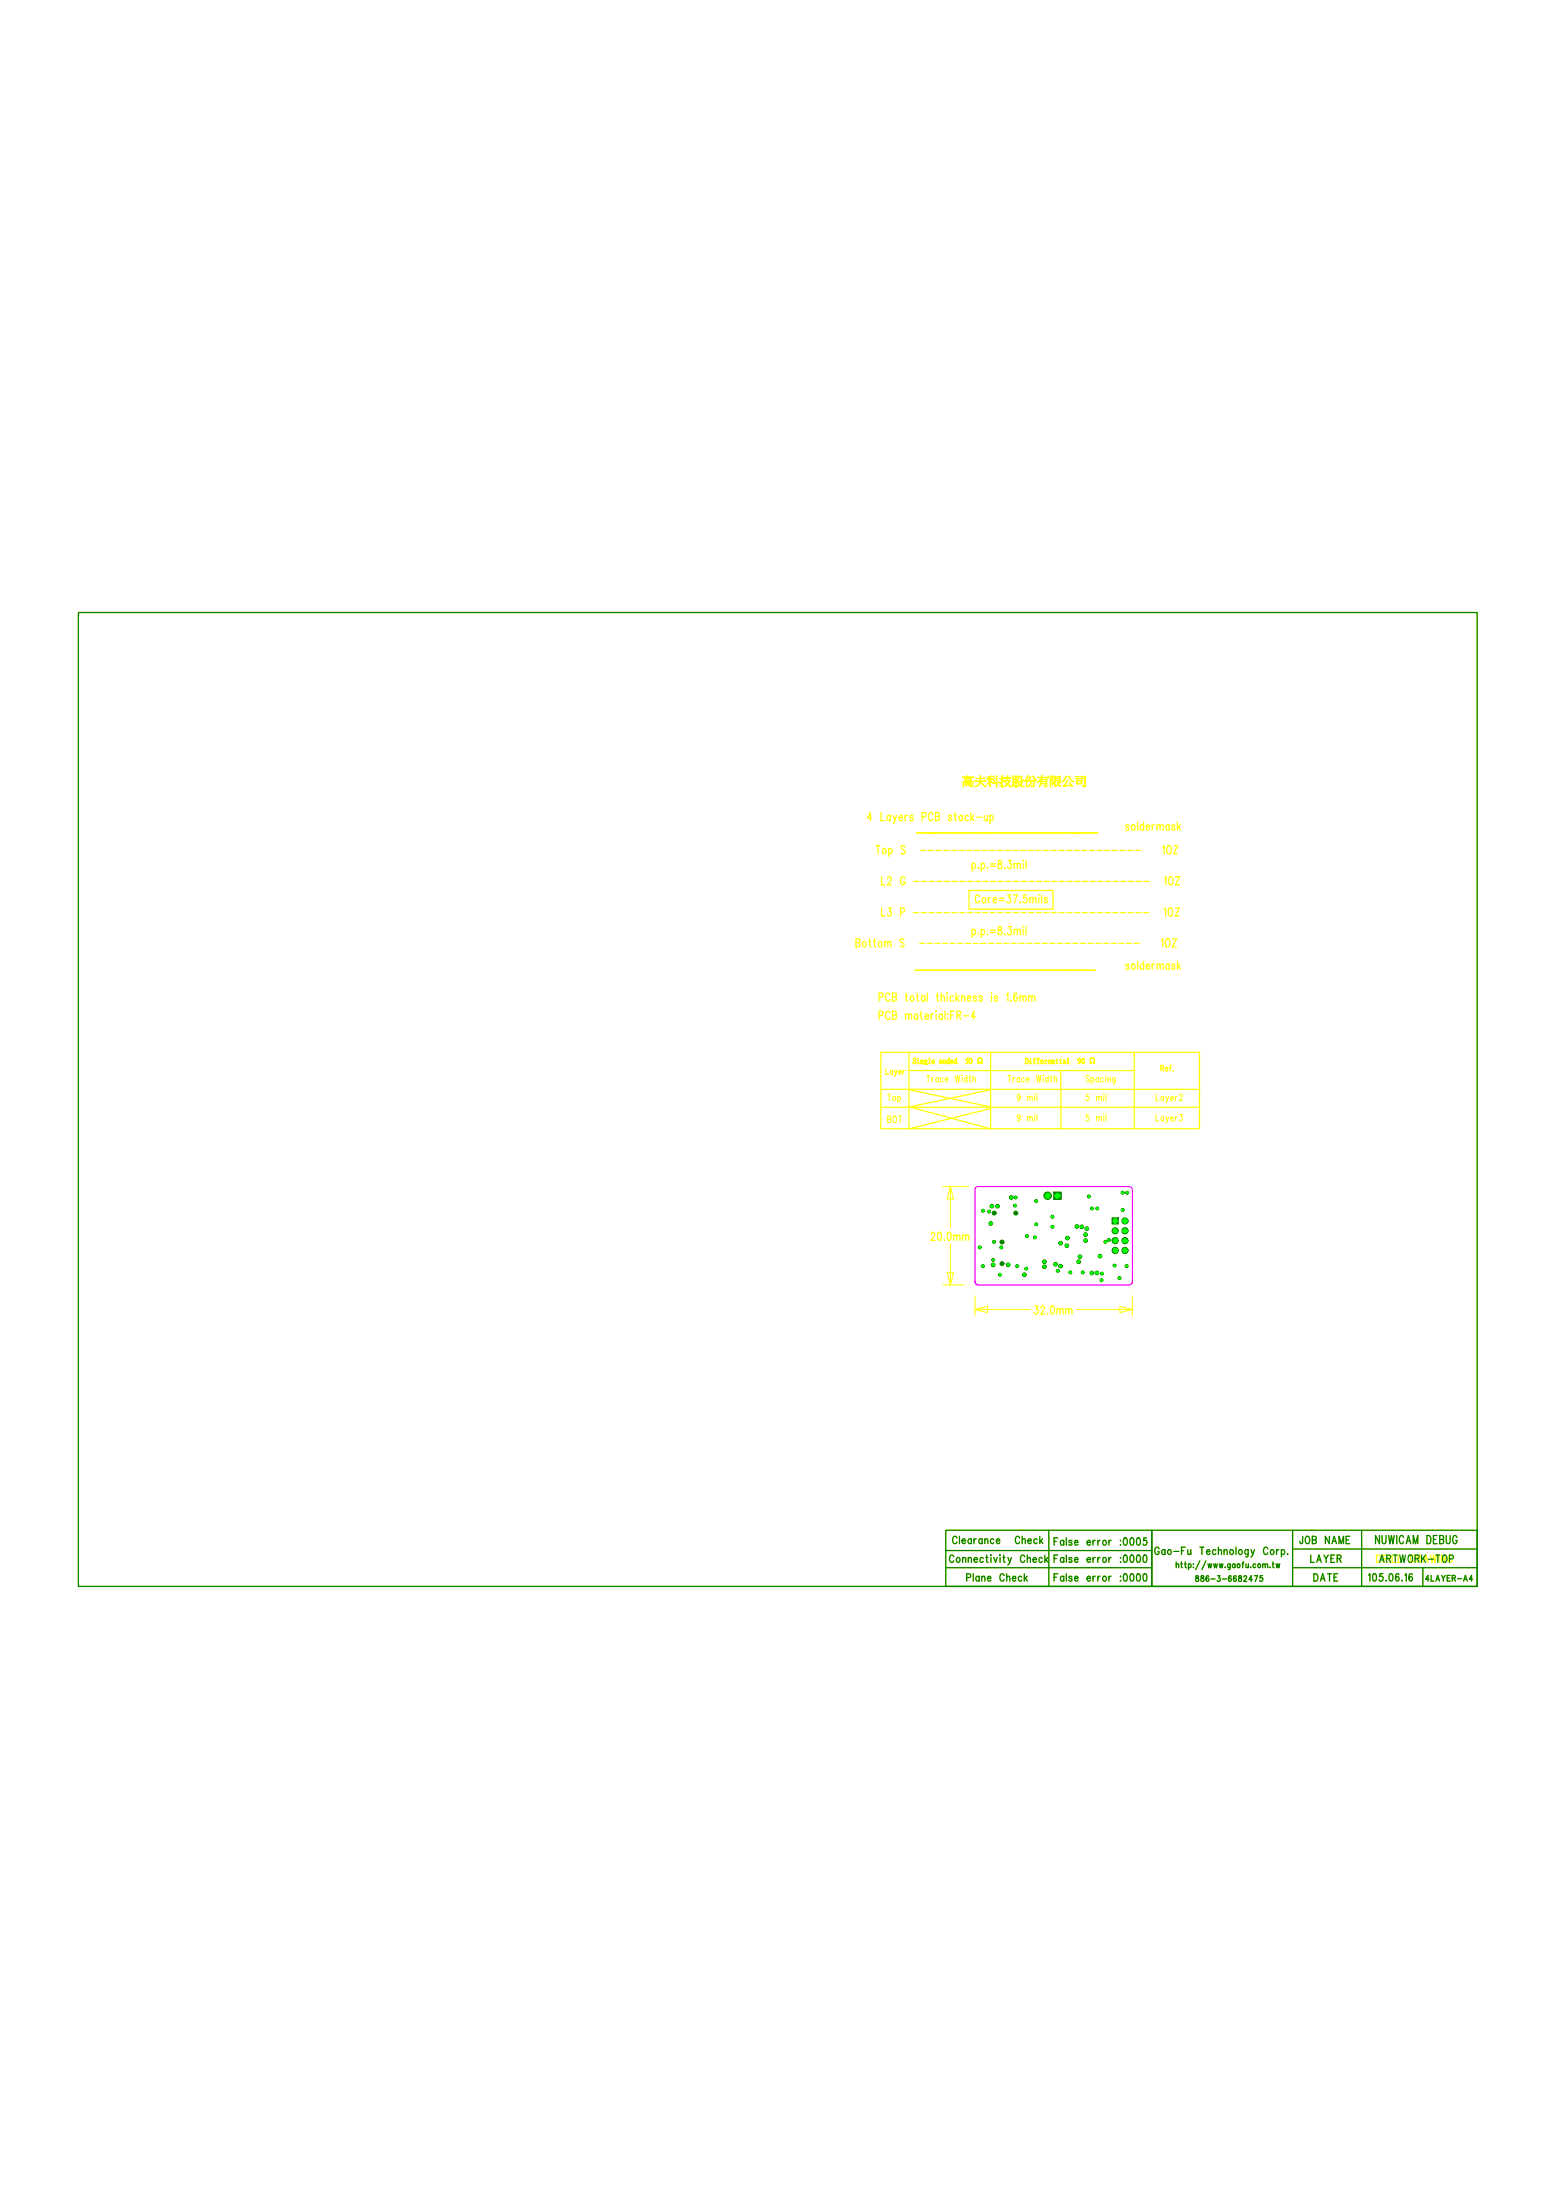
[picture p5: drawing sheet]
<svg xmlns="http://www.w3.org/2000/svg" width="210mm" height="297mm" viewBox="0 0 210 297" stroke-linecap="round" stroke-linejoin="round" font-family="sans-serif">
<path d="M131.7 160.4l.3-.2 20.6 .1 .3 .3-.1 12.7-.4 .2-20.6-.1-.2-.3z" fill="none" stroke="#f0f" stroke-width=".17"/>
<g fill="none" stroke="#ff0" stroke-width=".17">
<path d="M10.6 82.7h188.8v131.5h-188.8zM125.3 114.8h.7M152.2 114.8h.7M153.3 114.8h.7M153.4 119h.7M126.2 127.4h.7M130.8 120.2h11.3v2.6h-11.3zM153.1 127.4h.7M153.3 123.2h.7M119 147.1h43M119 149.5h42.9M119 152.4h42.9"/>
<path d="M122.7 142.1v10.2M122.8 144.5h30.3M122.8 147.1l10.9 2.4M133.7 142.1v10.3l-10.9-2.9 10.9-2.4M133.7 149.7l-10.9 2.7M143.2 144.6v7.8M153.1 142.1v10.2M161.9 152.3v-10.2h-43v10.3M127.7 206.6h27.8v7.6h-27.8zM127.7 209.4h27.8M127.7 211.7h27.8M141.6 206.6v7.6"/>
<path d="M155.5 206.6h43.9v7.6h-43.9zM159.5 208.9h.5M162 208.9h.5M174.5 211.7h24.9M174.5 209.1h24.9M174.5 206.7v7.5M183.8 206.7v7.4M192.1 211.7v2.4"/>
</g>
<g fill="none" stroke="#ff0" stroke-width=".13">
<path d="M127.3 160.2h3.5M127.3 173.5h2.8M127.9 171.8h.8l-.4 1.7zM128.3 160.2l.4 1.7h-.8zM128.3 160.2v5.5M128.3 168v5.5M131.6 176.8l1.7-.4v.8zM131.6 175v2.6M131.6 176.8h7.5M145.4 176.8h7.5M151.2 176.4l1.7 .4-1.7 .4zM152.9 175v2.6"/>
<path d="M152.9 174.1h.1"/>
</g>
<g fill="#ff0" stroke="#ff0" stroke-width=".13">
<path d="M123.5 131h.8h-.8zM124.3 131h.8h-.8zM125.2 131h.8h-.8zM126 131h.8h-.8zM126.9 131h.8h-.8zM127.7 131h.8h-.8zM128.5 131h.9h-.9zM129.4 131h.8h-.8zM130.2 131h.8h-.8zM131.1 131h.8h-.8zM131.9 131h.8h-.8zM132.8 131h.8h-.8zM133.6 131h.8h-.8zM134.4 131h.9h-.9zM135.3 131h.8h-.8zM136.1 131h.8h-.8zM137 131h.8h-.8zM137.8 131h.8h-.8zM138.7 131h.8h-.8zM139.5 131h.8h-.8zM140.3 131h.9h-.9zM141.2 131h.8h-.8zM142 131h.8h-.8zM142.9 131h.8h-.8zM143.7 131h.8h-.8zM144.6 131h.8h-.8zM145.4 131h.8h-.8zM146.2 131h.9h-.9zM147.1 131h.8h-.8z"/>
<path d="M123.7 112.4h.8v.1h-.8zM124.6 112.4h.8v.1h-.8zM125.4 112.4h.8v.1h-.8zM126.3 112.4h.8v.1h-.8zM127.1 112.4h.8v.1h-.8zM128 112.4h.8v.1h-.8zM128.8 112.4h.8v.1h-.8zM129.6 112.4h.8v.1h-.8zM130.5 112.4h.8v.1h-.8zM131.3 112.4h.8v.1h-.8zM132.2 112.4h.8v.1h-.8zM133 112.4h.8v.1h-.8zM133.9 112.4h.8v.1h-.8zM134.7 112.4h.8v.1h-.8zM135.5 112.4h.8v.1h-.8zM136.4 112.4h.8v.1h-.8zM137.2 112.4h.8v.1h-.8zM138.1 112.4h.8v.1h-.8zM138.9 112.4h.8v.1h-.8zM139.8 112.4h.8v.1h-.8zM140.6 112.4h.8v.1h-.8zM141.4 112.4h.8v.1h-.8zM142.3 112.4h.8v.1h-.8zM143.1 112.4h.8v.1h-.8zM144 112.4h.8v.1h-.8zM144.8 112.4h.8v.1h-.8zM145.7 112.4h.8v.1h-.8zM146.5 112.4h.8v.1h-.8zM147.3 112.4h.9v.1h-.9z"/>
<path d="M129.9 104.9h.8l-.1-.2 .1 .2h.5l.1-.1 .1 .1zM130.3 105h.7l.1 .4h-.8zM130.3 105.1v.2h.7v-.2zM130 105.5h1.3h.1l-.1 .7-.1 .1-.2-.1 .2-.1v-.5h-1.1l-.1 .7zM130.4 105.7h.5l.1 .1v.2l-.6 .1zM130.4 105.8v.2h.5v-.2zM131.7 105l.6 .1v-.4l.1 .1v.3h.4l.1-.1 .1 .1h-.6v.3h.5l.1-.1 .1 .2h-.7a1.14 1.14 0 0 0 .7 .7h-.1l-.2-.1-.4-.6a.96 .96 0 0 1-.8 .7l.5-.3 .2-.4-.7-.1h.7v-.3h-.6zM133.3 104.9l.5-.2 .1 .1-.2 .1v.3l.2-.1 .1 .1h-.3v.2l.2 .2-.2-.2-.1 .9v-.9l-.4 .5 .4-.7-.4-.1 .4 .1v-.3zM134.1 104.9l.2 .2zM134 105.3l.3 .2zM134.5 104.7l.2 .1h-.1v.9l.1-.1 .2 .1h-.3l-.1 .6v-.6h-.5h.5zM135.2 104.7l.2 .1h-.1v.3l.1-.1 .2 .1-.3 .1v.3l.2-.1-.2 .2v.5l-.2 .2-.1-.2h.2v-.5l-.2 .2-.1-.2h.3v-.4h-.2l-.1-.1h.3zM135.5 105h.4v-.3l.2 .1h-.1v.2l.4-.1 .1 .1-.5 .1v.3h.4l-.4 .5 .5 .3-.1 .1-.4-.3-.7 .2 .6-.3-.3-.5h.3v-.3zM135.7 105.4l.3 .5 .2-.5zM136.7 104.8l.4-.1 .1 .1v1.3l-.2 .2-.1-.2h.2v-.6l-.2 .2-.1-.1-.1 .6zM136.8 105.2v.4l.3-.1v-.2zM136.8 104.9v.2l.3 .1v-.3zM137.4 104.8h.1h.4l.1 .1-.1 .4h.3a.24 .24 0 0 1-.4-.1v-.3h-.3v.3l-.3 .2 .2-.2zM137.3 105.5h.7l.1 .1-.4 .4 .5 .2-.1 .1-.4-.3-.5 .3 .4-.3zM137.4 105.6l.3 .4 .2-.4zM138.7 104.7l.1 .1-.2 .4v1.1l-.1-1-.2 .2zM139 104.9l.2 .1-.5 .5zM139.3 104.8h.3a.41 .41 0 0 0 .3 .5l-.1 .1zM138.9 105.4h.7h.1v.3a.35 .35 0 0 1-.3 .6l-.2-.1 .3-.1 .1-.6h-.4l-.2 .5-.3 .2a.74 .74 0 0 0 .4-.7zM140 104.9l.6 .1v-.3l.2 .1-.2 .2h.8l.1-.1 .1 .1h-1l-.1 .2h.8h.1l-.1 1-.1 .1-.3-.1 .3-.1v-.3h-.7l-.2 .5 .1-1-.4 .4 .5-.7zM140.5 105.6v.2h.7v-.2zM140.5 105.3v.2h.7v-.2zM141.8 104.7h.4l.1 .1-.3 .5a.34 .34 0 0 1 .2 .3 .34 .34 0 0 1-.1 .3l-.2-.1h.2l-.1-.5 .1-.4h-.3v1.4zM142.4 104.9v.2h.6v-.2zM142.4 105.1v.3h.6v-.3zM142.3 104.8h.1h.6h.1v.6h-.7v.7l.4-.1-.4 .3zM142.7 105.5l.1 .3 .3-.3 .1 .1-.3 .2 .4 .4h-.1l-.3-.2zM144.2 104.8h.1h.1a.57 .57 0 0 0 .6 .7l-.1 .1-.2-.1-.4-.6zM143.8 104.8l.2 .1-.6 .7zM144 105.3l.2 .1-.6 .7 1-.1-.2-.3a.46 .46 0 0 1 .3 .5l-.1-.2-1 .2-.1-.1zM145.1 104.8h1.4v1.3a.27 .27 0 0 1-.4 0h.3v-1.2zM145.2 105.1h.8l.1-.1 .1 .1zM145.3 105.3h.8v.5l-.7 .1zM145.4 105.4v.4h.6v-.4z"/>
<path d="M123.3 142.9h.3v.2a.15 .15 0 0 0-.1-.2 .15 .15 0 0 0-.2 .2l.3 .2a.21 .21 0 0 1 0 .3 .21 .21 0 0 1-.3 0l-.1-.2a.19 .19 0 0 0 .2 .2 .19 .19 0 0 0 .2-.1v-.1a.33 .33 0 0 1-.3-.5zM123.9 142.9l.1 .1zM123.8 143.2l.2-.1v.4l.1 .1h-.3l.1-.1zM124.2 143.2l.1-.1v.1a.13 .13 0 0 1 .2-.1 .13 .13 0 0 1 .1 .2l.1 .3h-.2v-.3v-.1l-.2 .1 .1 .3h-.2l.1-.1zM124.8 143.2h.4h-.1a.19 .19 0 0 1 0 .2 .19 .19 0 0 1-.2 .1l.2 .1v.1a.22 .22 0 0 1-.3 0l.1-.3-.1-.1zM124.8 143.3a.13 .13 0 0 0 .2 0 .13 .13 0 0 0-.2 0zM124.8 143.6l.3 .1zM125.3 142.9h.2v.7h.1h-.3l.1-.1v-.5zM125.9 143.2l.1-.1 .1 .2h-.3v.1a.17 .17 0 0 0 .2 .2 .17 .17 0 0 0 .2-.2 .2 .2 0 0 1-.3 .2 .2 .2 0 0 1-.1-.2zM125.9 143.2l-.1 .1h.3l-.1-.1zM126.9 143.2l.1-.1 .2 .2h-.4l.1 .1a.17 .17 0 0 0 .1 .2 .17 .17 0 0 0 .2-.2 .2 .2 0 0 1-.2 .2 .2 .2 0 0 1-.2-.2zM126.9 143.2l-.1 .1h.3l-.1-.1zM127.3 143.2l.1-.1v.1a.13 .13 0 0 1 .1-.1 .13 .13 0 0 1 .1 .2l.1 .3h-.2l.1-.3-.1-.1-.1 .1 .1 .3h-.2v-.1zM128 142.9h.1l.1 .7h-.1v-.1a.22 .22 0 0 1-.3 0 .22 .22 0 0 1 0-.3 .22 .22 0 0 1 .3 0zM127.9 143.2l-.1 .3 .2 .1 .1-.1v-.3zM128.4 143.2l.2-.1 .1 .2h-.3v.1a.17 .17 0 0 0 .1 .2 .17 .17 0 0 0 .2-.2 .2 .2 0 0 1-.2 .2 .2 .2 0 0 1-.2-.2zM128.4 143.2v.1h.2l-.1-.1zM129 142.9h.2v.7h-.1v-.1a.22 .22 0 0 1-.3 0 .22 .22 0 0 1 0-.3 .22 .22 0 0 1 .3 0zM128.9 143.2v.3l.1 .1 .1-.1v-.3zM130.5 142.9h.2v.1h-.2l-.1 .1a.26 .26 0 0 1 .3 .3 .26 .26 0 0 1-.4 .2 .23 .23 0 0 0 .4-.2 .23 .23 0 0 0-.3-.2zM130.9 143v-.1a.24 .24 0 0 1 .3 .1 .24 .24 0 0 1 0 .3 .24 .24 0 0 1 0 .2 .24 .24 0 0 1-.3 .1l-.1-.3zM131 142.9l-.1 .1a.37 .37 0 0 0 .2 .6v-.1a.37 .37 0 0 0-.1-.6zM132 143a.37 .37 0 0 1 .6 0 .37 .37 0 0 1-.2 .5l.2-.1v.2h-.2a.43 .43 0 0 0 0-.7 .3 .3 0 0 0-.4 .2 .3 .3 0 0 0 .1 .3l.1 .2h-.2v-.2v.1h.2l-.2-.3z"/>
<path d="M138.4 142.9h.2a.37 .37 0 0 1 .3 .4 .37 .37 0 0 1-.3 .3h-.2v-.1v-.5zM138.5 142.9v.7a.33 .33 0 0 0 .3-.4 .33 .33 0 0 0-.3-.3zM139.1 142.9v.1zM139 143.2l.1-.1v.4l.1 .1h-.2l.1-.1zM139.6 142.9h.2l-.2 .1v.1h.2l-.2 .1v.3l.1 .1h-.2l.1-.1v-.3l-.1-.1h.1zM140.1 142.9h.2l-.2 .1v.1h.2l-.2 .1v.3l.1 .1h-.2l.1-.1v-.3l-.1-.1h.1zM140.5 143.2l.2-.1 .1 .2h-.3v.1a.17 .17 0 0 0 .2 .2 .17 .17 0 0 0 .1-.2 .2 .2 0 0 1-.2 .2 .2 .2 0 0 1-.2-.2zM140.6 143.2l-.1 .1h.2v-.1zM141 143.2l.1-.1v.1l.2-.1-.2 .2 .1 .3h-.2l.1-.1zM141.5 143.2l.2-.1 .1 .2h-.3v.1a.17 .17 0 0 0 .2 .2 .17 .17 0 0 0 .1-.2 .2 .2 0 0 1-.2 .2 .2 .2 0 0 1-.1-.2zM141.6 143.2l-.1 .1h.3l-.1-.1zM141.9 143.2l.1-.1v.1a.13 .13 0 0 1 .2-.1 .13 .13 0 0 1 .1 .2l.1 .3h-.2v-.3v-.1l-.2 .1 .1 .3h-.2l.1-.1zM142.6 143l.1 .1h.1l-.1 .1v.3h.1l-.1 .1-.1-.4h-.1zM143.1 142.9l.1 .1zM143 143.2l.2-.1v.4l.1 .1h-.3l.1-.1zM143.5 143.2h.3l.1 .4h-.1l-.1-.1a.13 .13 0 0 1-.1 .1 .13 .13 0 0 1-.1-.2l.2-.1v-.2l-.2 .2zM143.6 143.4v.1h.1v-.2zM144.1 142.9h.1v.7h.1h-.2v-.1v-.5zM145.5 143l.1-.1a.38 .38 0 0 1 .3 .4 .38 .38 0 0 1-.4 .3l.3-.3a.22 .22 0 0 1-.3 0 .22 .22 0 0 1 0-.3zM145.5 143.1a.2 .2 0 0 0 .4 0 .2 .2 0 0 0-.4 0zM146.1 143v-.1a.24 .24 0 0 1 .3 .1 .24 .24 0 0 1 0 .3 .24 .24 0 0 1 0 .2 .24 .24 0 0 1-.3 .1l-.1-.3zM146.1 142.9v.1a.37 .37 0 0 0 .1 .6l.1-.1a.37 .37 0 0 0-.1-.6zM147.2 143a.37 .37 0 0 1 .6 0 .37 .37 0 0 1-.2 .5l.2-.1v.2h-.2a.43 .43 0 0 0-.1-.7 .3 .3 0 0 0-.3 .2 .3 .3 0 0 0 .1 .3l.1 .2h-.2v-.2v.1h.1l-.2-.3z"/>
</g>
<g fill="none" stroke="#008000" stroke-width=".17">
<path d="M10.6 82.7h188.8v131.5h-188.8zM127.7 206.6h27.8v7.6h-27.8zM127.7 209.4h27.8M127.7 211.7h27.8M141.6 206.6v7.6M155.5 206.6h43.9v7.6h-43.9zM159.5 208.9h.5M162 208.9h.5M174.5 211.7h24.9M174.5 209.1h24.9M174.5 206.7v7.5M183.8 206.7v7.4"/>
<path d="M192.1 211.7v2.4"/>
</g>
<g fill="#008000" stroke="#008000" stroke-width=".13">
<path d="M142.2 160.9h1v1.1h-1z"/>
<path d="M150.1 164.4h.8v.9h-.8z"/>
<circle cx="148.1" cy="171.9" r=".25"/>
<circle cx="142.8" cy="171.6" r=".2"/>
<circle cx="146.2" cy="171.8" r=".2"/>
<circle cx="146" cy="165.6" r=".25"/>
<circle cx="144.5" cy="171.8" r=".2"/>
<circle cx="145.4" cy="165.6" r=".25"/>
<circle cx="147.4" cy="171.9" r=".25"/>
<circle cx="146.5" cy="166.7" r=".25"/>
<circle cx="142.5" cy="170.7" r=".25"/>
<circle cx="135.2" cy="168.4" r=".2"/>
<circle cx="142.1" cy="165.6" r=".2"/>
<circle cx="143.2" cy="167.9" r=".25"/>
<circle cx="146.5" cy="167.5" r=".25"/>
<circle cx="146.7" cy="165.9" r=".25"/>
<circle cx="143.1" cy="171" r=".25"/>
<circle cx="148.8" cy="172" r=".2"/>
<circle cx="151.1" cy="172.6" r=".2"/>
<circle cx="148.7" cy="172.8" r=".2"/>
<circle cx="147" cy="161.5" r=".2"/>
<circle cx="147.4" cy="163.2" r=".2"/>
<circle cx="142.1" cy="164.3" r=".2"/>
<circle cx="152.1" cy="161" r=".2"/>
<circle cx="151.5" cy="161" r=".2"/>
<circle cx="134.2" cy="163.8" r=".27"/>
<circle cx="137.1" cy="163.8" r=".27"/>
<circle cx="141.4" cy="161.4" r=".51"/>
<circle cx="135.3" cy="167.7" r=".27"/>
<circle cx="135.3" cy="170.6" r=".27"/>
<circle cx="151.9" cy="164.9" r=".42"/>
<circle cx="150.5" cy="166.2" r=".42"/>
<circle cx="151.9" cy="166.2" r=".42"/>
<circle cx="150.5" cy="167.5" r=".42"/>
<circle cx="151.9" cy="167.5" r=".42"/>
<circle cx="150.5" cy="168.8" r=".42"/>
<circle cx="151.9" cy="168.8" r=".42"/>
</g>
<g fill="#0f0" stroke="#0f0" stroke-width=".13">
<circle cx="148.1" cy="171.9" r=".16"/>
<circle cx="142.8" cy="171.6" r=".13"/>
<circle cx="146.2" cy="171.8" r=".13"/>
<circle cx="146" cy="165.6" r=".16"/>
<circle cx="144.5" cy="171.8" r=".13"/>
<circle cx="145.4" cy="165.6" r=".16"/>
<circle cx="147.4" cy="171.9" r=".16"/>
<circle cx="146.5" cy="166.7" r=".16"/>
<circle cx="142.5" cy="170.7" r=".16"/>
<circle cx="135.2" cy="168.4" r=".13"/>
<circle cx="142.1" cy="165.6" r=".13"/>
<circle cx="143.2" cy="167.9" r=".16"/>
<circle cx="146.5" cy="167.5" r=".16"/>
<circle cx="146.7" cy="165.9" r=".16"/>
<circle cx="143.1" cy="171" r=".16"/>
<circle cx="148.8" cy="172" r=".13"/>
<circle cx="151.1" cy="172.6" r=".13"/>
<circle cx="148.7" cy="172.8" r=".13"/>
<circle cx="133.5" cy="163.6" r=".13"/>
<circle cx="147" cy="161.5" r=".13"/>
<circle cx="147.4" cy="163.2" r=".13"/>
<circle cx="139.9" cy="162.2" r=".13"/>
<circle cx="142.1" cy="164.3" r=".13"/>
<circle cx="152.1" cy="161" r=".13"/>
<circle cx="151.5" cy="161" r=".13"/>
<circle cx="142.7" cy="161.4" r=".34"/>
<circle cx="141.4" cy="161.4" r=".34"/>
<circle cx="150.5" cy="164.9" r=".3"/>
<circle cx="151.9" cy="164.9" r=".3"/>
<circle cx="150.5" cy="166.2" r=".3"/>
<circle cx="151.9" cy="166.2" r=".3"/>
<circle cx="150.5" cy="167.5" r=".3"/>
<circle cx="151.9" cy="167.5" r=".3"/>
<circle cx="150.5" cy="168.8" r=".3"/>
<circle cx="151.9" cy="168.8" r=".3"/>
</g>
<text font-size="7.3" fill="#008000" x="132" y="166.4">CON2</text>
<text font-size="7.2" fill="#0f0" x="131.6" y="171.8">CON4</text>
<text font-size="6.4" fill="#0f0" x="149.8" y="169.2">CON3</text>
<g font-size="2" fill="#0f0">
<text x="141.7" y="170.1">C6C5R5</text>
<text x="144.3" y="168">C7</text>
</g>
<text font-size="1.8" fill="#0f0" x="133.1" y="172.7">D2</text>
<g font-size="1.7" fill="#ff0">
<text x="117.1" y="110.8">4 Layers PCB stack-up</text>
<text x="147.3" y="112.1">soldermask</text>
<text x="118.2" y="115.3">Top S</text>
<text x="119" y="119.5">L2 G -------------------------------</text>
<text x="126.2" y="115.3">-----------------------------</text>
<text x="131.2" y="117.3">p.p.=8.3mil</text>
<text x="154.4" y="115.3">1OZ</text>
<text x="154.4" y="119.5">1OZ</text>
<text x="119" y="123.7">L3 P -------------------------------</text>
<text x="131.6" y="121.9">Core=37.5mils</text>
<text x="154.4" y="123.7">1OZ</text>
<text x="115.5" y="127.9">Bottom S</text>
<text x="126.9" y="127.9">-----------------------------</text>
<text x="131.2" y="126.2">p.p.=8.3mil</text>
<text x="147.3" y="130.9">soldermask</text>
<text x="154.3" y="127.9">1OZ</text>
<text x="118.7" y="135.2">PCB total thickness is 1.6mm</text>
<text x="118.7" y="137.6">PCB material:FR-4</text>
<text x="125.7" y="167.5">20.0mm</text>
<text x="139.6" y="177.4">32.0mm</text>
</g>
<g font-size="1.7" fill="#008000">
<text x="128.5" y="208.5">Clearance Check</text>
<text x="142.2" y="208.7">False error :0005</text>
<text x="155.8" y="210">Gao-Fu Technology Corp.</text>
<text x="175.4" y="208.5">JOB NAME</text>
<text x="185.7" y="208.4">NUWICAM DEBUG</text>
<text x="128.1" y="211">Connectivity Check</text>
<text x="130.4" y="213.6">Plane Check</text>
<text x="142.2" y="213.6">False error :0000</text>
<text x="142.2" y="211">False error :0000</text>
<text x="176.9" y="211">LAYER</text>
<text x="177.3" y="213.6">DATE</text>
<text x="184.6" y="213.6">105.06.16</text>
<text x="186.1" y="211">ARTWORK-TOP</text>
</g>
<g font-size="1.3" fill="#ff0">
<text x="119.8" y="148.6">Top</text>
<text x="125.1" y="146.1">Trace Width</text>
<text x="136" y="146.1">Trace Width</text>
<text x="137.3" y="148.6">9 mil</text>
<text x="146.6" y="146.1">Spacing</text>
<text x="146.6" y="148.6">5 mil</text>
<text x="156.1" y="148.6">Layer2</text>
<text x="119.8" y="151.6">BOT</text>
<text x="137.3" y="151.4">9 mil</text>
<text x="146.6" y="151.4">5 mil</text>
<text x="156.1" y="151.4">Layer3</text>
</g>
<g font-size="1.3" fill="#008000">
<text x="158.7" y="211.8">http://www.gaofu.com.tw</text>
<text x="161.3" y="213.6">886-3-6682475</text>
<text x="192.4" y="213.6">4LAYER-A4</text>
</g>
<g font-size="1.2" fill="#ff0">
<text x="119.6" y="145">Layer</text>
<text x="156.7" y="144.6">Ref.</text>
</g>
</svg>
